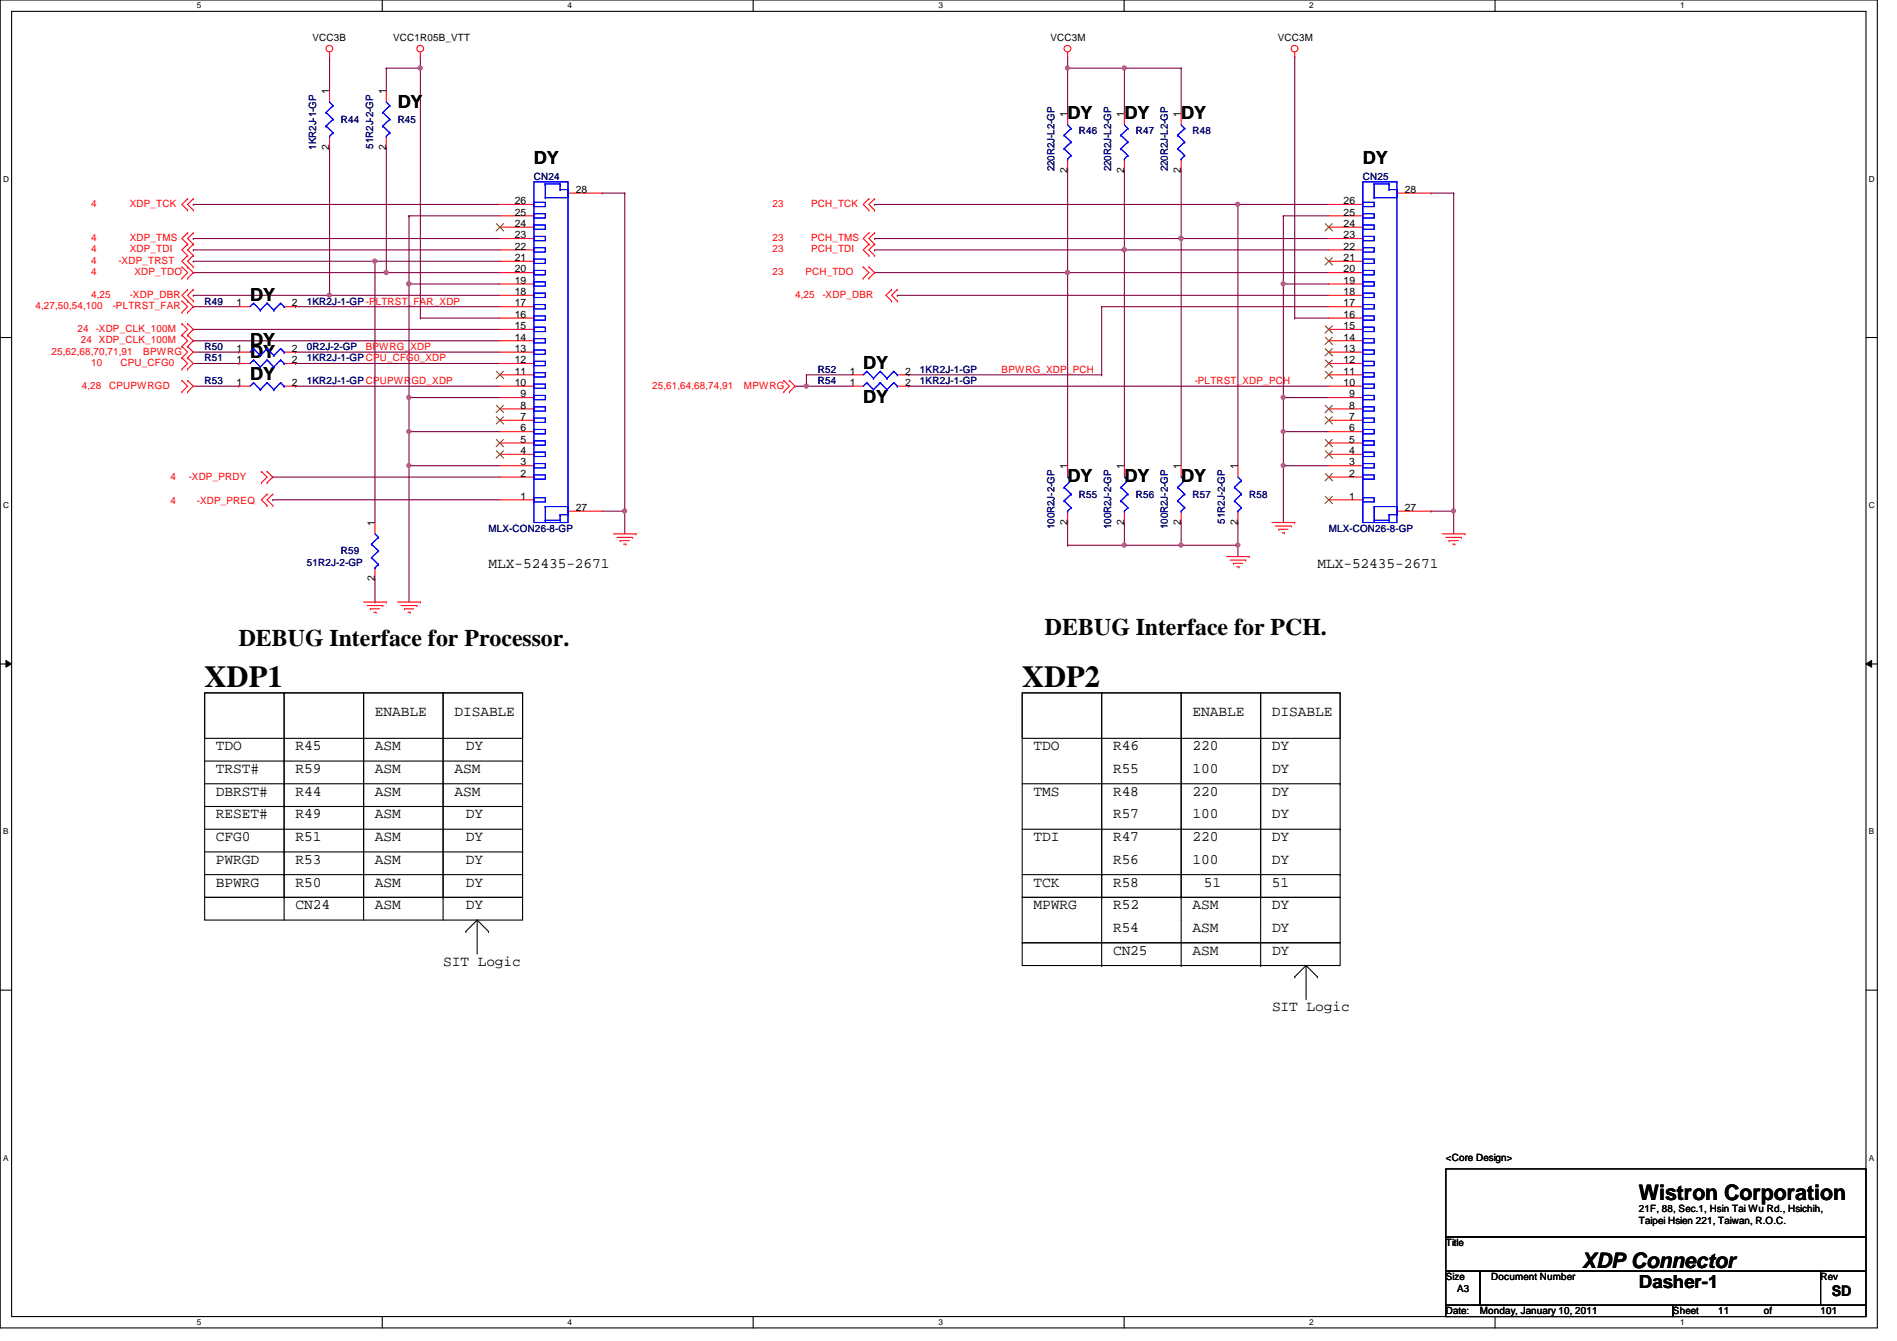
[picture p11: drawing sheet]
<svg xmlns="http://www.w3.org/2000/svg" width="297mm" height="210mm" viewBox="0 0 297 210" stroke-linecap="round" stroke-linejoin="round" font-family="sans-serif">
<path d="M0 0h294v207.9h-294zM1.8 1.8h290.4v204.3h-290.4z" fill="none" stroke="#000" stroke-width=".17"/>
<g fill="#fff">
<path d="M30.8 .2h.7v1.4h-.7z"/>
<path d="M30.8 206.2h.7v1.4h-.7z"/>
</g>
<path d="M59.9 0v1.8M59.9 206.1v1.8" fill="none" stroke="#000" stroke-width=".17"/>
<g fill="#fff">
<path d="M88.9 .2h.6v1.4h-.6z"/>
<path d="M88.9 206.2h.6v1.4h-.6z"/>
</g>
<path d="M117.9 0v1.8M117.9 206.1v1.8" fill="none" stroke="#000" stroke-width=".17"/>
<g fill="#fff">
<path d="M146.9 .2h.7v1.4h-.7z"/>
<path d="M146.9 206.2h.7v1.4h-.7z"/>
</g>
<path d="M176 0v1.8M176 206.1v1.8" fill="none" stroke="#000" stroke-width=".17"/>
<g fill="#fff">
<path d="M205 .2h.7v1.4h-.7z"/>
<path d="M205 206.2h.7v1.4h-.7z"/>
</g>
<path d="M234.1 0v1.8M234.1 206.1v1.8" fill="none" stroke="#000" stroke-width=".17"/>
<g fill="#fff">
<path d="M263.1 .2h.7v1.4h-.7z"/>
<path d="M263.1 206.2h.7v1.4h-.7z"/>
<path d="M.5 27.3h.9v1.4h-.9z"/>
<path d="M292.6 27.3h.9v1.4h-.9z"/>
<path d="M.5 78.4h.9v1.4h-.9z"/>
<path d="M292.6 78.4h.9v1.4h-.9z"/>
</g>
<path d="M0 52.8h1.8M292.2 52.8h1.8" fill="none" stroke="#000" stroke-width=".17"/>
<g fill="#fff">
<path d="M.5 129.5h.8v1.4h-.8z"/>
<path d="M292.6 129.5h.9v1.4h-.9z"/>
</g>
<path d="M0 103.9h1.8M292.2 103.9h1.8" fill="none" stroke="#000" stroke-width=".17"/>
<path d="M.9 103.4l.9 .5-.9 .5zM292.2 103.9l.9-.5v1z" fill="#000"/>
<path d="M.9 103.4l.9 .5-.9 .5zM292.2 103.9l.9-.5v1z" fill="none" stroke="#000" stroke-width=".16"/>
<g fill="#fff">
<path d="M.5 180.5h.8v1.4h-.8z"/>
<path d="M292.6 180.5h.9v1.4h-.9z"/>
</g>
<path d="M0 155h1.8M292.2 155h1.8" fill="none" stroke="#000" stroke-width=".17"/>
<path d="M64 33.8h.1M64 33.8v10.6M64 33.8h14.3M64 44.4h.1M64 44.4h14.3M42.7 78.2h.1M42.7 74.7h.1M42.7 78.2h35.6M42.7 74.7h35.6" fill="none" stroke="#800040" stroke-width=".17"/>
<circle cx="64" cy="44.4" r=".32" fill="#f0f"/>
<circle cx="64" cy="44.4" r=".32" fill="none" stroke="#f0f" stroke-width=".17"/>
<path d="M64 72.9h.1M64 72.9v21.3" fill="none" stroke="#800040" stroke-width=".17"/>
<circle cx="64" cy="72.9" r=".32" fill="#f0f"/>
<circle cx="64" cy="72.9" r=".32" fill="none" stroke="#f0f" stroke-width=".17"/>
<path d="M65.8 10.7h.1M65.8 10.7v39.1M30.3 51.6h.1M30.3 53.3h.1M30.3 51.6h48M30.3 53.3h48M65.8 49.8h12.5M65.8 49.8h.1M30.3 60.5h7.1M37.4 60.5h.1M46.3 60.5h.1M46.3 60.5h32" fill="none" stroke="#800040" stroke-width=".17"/>
<circle cx="65.8" cy="10.6" r=".32" fill="#f0f"/>
<circle cx="65.8" cy="10.6" r=".32" fill="none" stroke="#f0f" stroke-width=".17"/>
<path d="M30.3 48h.1M30.3 48h7.1M46.3 48h.1M46.3 48h32M51.6 46.2h.1M51.6 46.2h26.7" fill="none" stroke="#800040" stroke-width=".17"/>
<circle cx="51.6" cy="46.2" r=".32" fill="#f0f"/>
<circle cx="51.6" cy="46.2" r=".32" fill="none" stroke="#f0f" stroke-width=".17"/>
<path d="M51.6 8.9h.1M51.6 8.9v5.3M51.6 23.1h.1M51.6 23.1v23.1h-21.3M30.3 46.2h.1M60.5 42.7h.1M60.5 42.7h17.8" fill="none" stroke="#800040" stroke-width=".17"/>
<circle cx="60.5" cy="42.6" r=".32" fill="#f0f"/>
<circle cx="60.5" cy="42.6" r=".32" fill="none" stroke="#f0f" stroke-width=".17"/>
<path d="M60.5 10.7h.1M60.5 10.7v3.5M65.8 8.9h.1M65.8 8.9v1.8h-5.3M60.5 23.1h.1M60.5 23.1v19.6h-30.2M30.3 42.7h.1M30.3 40.9h.1M30.3 40.9h28.4M58.7 40.9h.1M58.7 40.9v40.9" fill="none" stroke="#800040" stroke-width=".17"/>
<circle cx="58.7" cy="40.9" r=".32" fill="#f0f"/>
<circle cx="58.7" cy="40.9" r=".32" fill="none" stroke="#f0f" stroke-width=".17"/>
<g fill="none" stroke="#800040" stroke-width=".17">
<path d="M30.3 39.1h.1M30.3 37.3h.1M30.3 32h.1M30.3 39.1h48M30.3 37.3h48M30.3 32h48M201 33.8h.1M201 33.8v10.6M201 33.8h7.1M58.7 40.9h.1M58.7 40.9h19.6M201 44.4h.1"/>
<path d="M201 44.4h7.1M201 72.9h.1M201 72.9v8.9M58.7 94.2h.1M58.7 90.7v3.5"/>
</g>
<circle cx="200.9" cy="72.9" r=".32" fill="#f0f"/>
<circle cx="200.9" cy="72.9" r=".32" fill="none" stroke="#f0f" stroke-width=".17"/>
<path d="M202.7 8.9h.1M202.7 8.9v40.9M185 37.3h.1M185 37.3h23.1M140.5 46.2h.1M140.5 46.2h67.6M202.7 49.8h.1M202.7 49.8h5.4M142.3 60.5h.1M142.3 60.5h65.8" fill="none" stroke="#800040" stroke-width=".17"/>
<circle cx="184.9" cy="37.3" r=".32" fill="#f0f"/>
<circle cx="184.9" cy="37.3" r=".32" fill="none" stroke="#f0f" stroke-width=".17"/>
<path d="M193.8 32h.1M193.8 32v40.9M193.8 32h14.3" fill="none" stroke="#800040" stroke-width=".17"/>
<circle cx="193.8" cy="32" r=".32" fill="#f0f"/>
<circle cx="193.8" cy="32" r=".32" fill="none" stroke="#f0f" stroke-width=".17"/>
<path d="M136.9 32h.1M136.9 32h56.9M185 81.8h.1M185 81.8v3.5M193.8 85.3h.1M193.8 85.3v1.8" fill="none" stroke="#800040" stroke-width=".17"/>
<circle cx="184.9" cy="85.3" r=".32" fill="#f0f"/>
<circle cx="184.9" cy="85.3" r=".32" fill="none" stroke="#f0f" stroke-width=".17"/>
<path d="M193.8 81.8h.1M193.8 81.8v3.5" fill="none" stroke="#800040" stroke-width=".17"/>
<circle cx="193.8" cy="85.3" r=".32" fill="#f0f"/>
<circle cx="193.8" cy="85.3" r=".32" fill="none" stroke="#f0f" stroke-width=".17"/>
<path d="M176.1 81.8h.1M176.1 81.8v3.5" fill="none" stroke="#800040" stroke-width=".17"/>
<circle cx="176" cy="85.3" r=".32" fill="#f0f"/>
<circle cx="176" cy="85.3" r=".32" fill="none" stroke="#f0f" stroke-width=".17"/>
<path d="M176.1 39.1h.1M176.1 39.1h32M167.2 85.3h17.8M167.2 81.8h.1M167.2 85.3h.1M167.2 81.8v3.5M176.1 85.3h.1" fill="none" stroke="#800040" stroke-width=".17"/>
<circle cx="176" cy="39.1" r=".32" fill="#f0f"/>
<circle cx="176" cy="39.1" r=".32" fill="none" stroke="#f0f" stroke-width=".17"/>
<path d="M167.2 42.7h.1M167.2 42.7h40.9" fill="none" stroke="#800040" stroke-width=".17"/>
<circle cx="167.1" cy="42.6" r=".32" fill="#f0f"/>
<circle cx="167.1" cy="42.6" r=".32" fill="none" stroke="#f0f" stroke-width=".17"/>
<path d="M167.2 42.7h.1M167.2 42.7v30.2" fill="none" stroke="#800040" stroke-width=".17"/>
<circle cx="167.1" cy="42.6" r=".32" fill="#f0f"/>
<circle cx="167.1" cy="42.6" r=".32" fill="none" stroke="#f0f" stroke-width=".17"/>
<path d="M185 37.3h.1M185 37.3v35.6" fill="none" stroke="#800040" stroke-width=".17"/>
<circle cx="184.9" cy="37.3" r=".32" fill="#f0f"/>
<circle cx="184.9" cy="37.3" r=".32" fill="none" stroke="#f0f" stroke-width=".17"/>
<path d="M167.2 10.7h8.9M167.2 10.7h.1M167.2 10.7v7.1M185 26.7h.1M185 26.7v10.6" fill="none" stroke="#800040" stroke-width=".17"/>
<circle cx="176" cy="10.6" r=".32" fill="#f0f"/>
<circle cx="176" cy="10.6" r=".32" fill="none" stroke="#f0f" stroke-width=".17"/>
<circle cx="167.1" cy="10.6" r=".32" fill="#f0f"/>
<circle cx="167.1" cy="10.6" r=".32" fill="none" stroke="#f0f" stroke-width=".17"/>
<path d="M167.2 8.9h.1M167.2 8.9v1.8M176.1 10.7h.1M176.1 10.7v7.1M176.1 10.7h8.9M185 10.7h.1M185 10.7v7.1M167.2 26.7h.1M167.2 26.7v16M176.1 26.7h.1M176.1 39.1h.1M176.1 26.7v46.2" fill="none" stroke="#800040" stroke-width=".17"/>
<circle cx="176" cy="39.1" r=".32" fill="#f0f"/>
<circle cx="176" cy="39.1" r=".32" fill="none" stroke="#f0f" stroke-width=".17"/>
<path d="M94.3 30.2h.1M94.3 30.2h3.5M136.9 39.1h.1M136.9 37.3h.1M136.9 39.1h39.2M136.9 37.3h48.1M126.3 60.5h.1M126.3 60.5h7.1M185 85.3h.1M185 85.3h8.8" fill="none" stroke="#800040" stroke-width=".17"/>
<circle cx="126.3" cy="60.4" r=".32" fill="#f0f"/>
<circle cx="126.3" cy="60.4" r=".32" fill="none" stroke="#f0f" stroke-width=".17"/>
<path d="M136.9 42.7h.1M136.9 42.7h30.3M97.8 80h.1M97.8 80v3.6" fill="none" stroke="#800040" stroke-width=".17"/>
<circle cx="97.8" cy="80" r=".32" fill="#f0f"/>
<circle cx="97.8" cy="80" r=".32" fill="none" stroke="#f0f" stroke-width=".17"/>
<path d="M97.8 30.2h.1M97.8 30.2v49.8M64 72.9h.1M64 67.6h.1M64 67.6v5.3M64 72.9h14.3M94.3 80h3.5M97.8 80h.1" fill="none" stroke="#800040" stroke-width=".17"/>
<circle cx="64" cy="67.5" r=".32" fill="#f0f"/>
<circle cx="64" cy="67.5" r=".32" fill="none" stroke="#f0f" stroke-width=".17"/>
<path d="M64 67.6h.1M64 62.2h.1M64 62.2v5.4M64 67.6h14.3" fill="none" stroke="#800040" stroke-width=".17"/>
<circle cx="64" cy="62.2" r=".32" fill="#f0f"/>
<circle cx="64" cy="62.2" r=".32" fill="none" stroke="#f0f" stroke-width=".17"/>
<path d="M64 44.4h.1M64 44.4v17.8M64 62.2h.1M64 62.2h14.3" fill="none" stroke="#800040" stroke-width=".17"/>
<circle cx="64" cy="44.4" r=".32" fill="#f0f"/>
<circle cx="64" cy="44.4" r=".32" fill="none" stroke="#f0f" stroke-width=".17"/>
<g fill="none" stroke="#800040" stroke-width=".17">
<path d="M224.1 30.2h3.5M224.1 30.2h.1M227.6 30.2h.1M227.6 30.2v53.4M30.3 55.1h7.1M30.3 56.9h7.1M37.4 55.1h.1M37.4 56.9h.1M46.3 55.1h.1M46.3 56.9h.1M46.3 55.1h32M46.3 56.9h32"/>
<path d="M224.1 80h3.5M224.1 80h.1M227.6 80h.1"/>
</g>
<circle cx="227.6" cy="80" r=".32" fill="#f0f"/>
<circle cx="227.6" cy="80" r=".32" fill="none" stroke="#f0f" stroke-width=".17"/>
<path d="M201 44.4h.1M201 44.4v17.8M201 62.2h.1M201 62.2h7.1" fill="none" stroke="#800040" stroke-width=".17"/>
<circle cx="200.9" cy="44.4" r=".32" fill="#f0f"/>
<circle cx="200.9" cy="44.4" r=".32" fill="none" stroke="#f0f" stroke-width=".17"/>
<path d="M201 67.6h.1M201 72.9h.1M201 67.6v5.3M201 67.6h7.1M201 72.9h7.1" fill="none" stroke="#800040" stroke-width=".17"/>
<circle cx="200.9" cy="67.5" r=".32" fill="#f0f"/>
<circle cx="200.9" cy="67.5" r=".32" fill="none" stroke="#f0f" stroke-width=".17"/>
<path d="M126.3 58.7h.1M126.3 58.7v1.8h-1.8M126.3 58.7h7.1M124.5 60.5h.1M201 62.2h.1M201 62.2v5.4" fill="none" stroke="#800040" stroke-width=".17"/>
<circle cx="200.9" cy="62.2" r=".32" fill="#f0f"/>
<circle cx="200.9" cy="62.2" r=".32" fill="none" stroke="#f0f" stroke-width=".17"/>
<path d="M142.3 58.7h30.2M142.3 58.7h.1M172.5 48h.1M172.5 58.7h.1M172.5 48v10.7M172.5 48h35.6" fill="none" stroke="#800040" stroke-width=".17"/>
<g fill="none" stroke="#f00" stroke-width=".17">
<path d="M51.6 8.9h.1M51.6 8.2v.7M51.6 14.2v1.8M60.5 14.2v1.8M65.8 8.9h.1M65.8 8.2v.7M167.2 8.9h.1M167.2 8.2v.7M167.2 17.8v1.8M176.1 17.8v1.8M185 17.8v1.8M202.7 8.9h.1"/>
<path d="M202.7 8.2v.7M29.4 36.4h.1M29.4 38.2h.1M29.4 31.1h.1M29.4 32.9h.1M29.4 36.4l-.9 .9 .9 .9M29.4 38.2l-.9 .9 .9 .9M29.4 31.1l-.9 .9 .9 .9M30.3 36.4h.1M30.3 38.2h.1M30.3 31.1h.1M30.3 32.9h.1"/>
<path d="M30.3 36.4l-.9 .9 .9 .9M30.3 38.2l-.9 .9 .9 .9M30.3 31.1l-.9 .9 .9 .9M51.6 21.3v1.8M60.5 21.3v1.8M78.3 39.1h5.3M78.3 37.3h5.3M78.3 35.6h5.3M78.3 33.8h5.3M78.3 32h5.3M88.9 30.2h5.4M136.1 36.4h.1"/>
<path d="M136.1 38.2h.1M136.1 31.1h.1M136.1 32.9h.1M136.1 36.4l-.9 .9 .9 .9M136.1 31.1l-.9 .9 .9 .9M136.1 38.2l-.9 .9 .9 .9M136.9 36.4h.1M136.9 38.2h.1M136.9 31.1h.1M136.9 32.9h.1M136.9 36.4l-.8 .9 .8 .9M136.9 31.1l-.8 .9 .8 .9"/>
<path d="M136.9 38.2l-.8 .9 .8 .9M167.2 24.9v1.8M176.1 24.9v1.8M185 24.9v1.8M208.1 39.1h5.3M208.1 37.3h5.3M208.1 35.6h5.3M208.1 33.8h5.3M208.1 32h5.3M218.7 30.2h5.4M28.5 41.8l.9 .9-.9 .9M28.5 50.7l.9 .9-.9 .9"/>
<path d="M28.5 56l.9 .9-.9 .9M28.5 59.6l.9 .9-.9 .8M28.5 52.5l.9 .8-.9 .9M28.5 47.1l.9 .9-.9 .9M28.5 54.2l.9 .9-.9 .9M28.5 41.8h.1M28.5 43.6h.1M28.5 50.7h.1M28.5 52.5h.1M28.5 56h.1M28.5 57.8h.1M28.5 59.6h.1"/>
<path d="M28.5 54.2h.1M28.5 47.1h.1M28.5 48.9h.1M29.4 50.7l.9 .9-.9 .9M29.4 56l.9 .9-.9 .9M29.4 59.6l.9 .9-.9 .8M29.4 52.5l.9 .8-.9 .9M29.4 54.2l.9 .9-.9 .9M29.4 43.6h.1M29.4 41.8h.1M29.4 52.5h.1M29.4 50.7h.1"/>
<path d="M29.4 57.8h.1M29.4 56h.1M29.4 59.6h.1M29.4 54.2h.1M29.4 48.9h.1M29.4 47.1h.1M29.4 45.3h.1M29.4 40h.1M29.4 40l-.9 .9 1.8 1.8-.9 .9M29.4 45.3l-.9 .9 1.8 1.8-.9 .9M30.3 45.3h.1M30.3 47.1h.1"/>
<path d="M30.3 40h.1M30.3 41.8h.1M30.3 45.3l-.9 .9 .9 .9M30.3 40l-.9 .9 .9 .9M37.4 56.9h1.8M37.4 55.1h1.8M37.4 48h1.8M44.5 56.9h1.8M44.5 55.1h1.8M44.5 48h1.8M78.3 56.9h5.3M78.3 58.7h5.3"/>
<path d="M78.3 55.1h5.3M78.3 53.3h5.3M78.3 51.6h5.3M78.3 49.8h5.3M78.3 48h5.3M78.3 46.2h5.3M78.3 44.4h5.3M78.3 42.7h5.3M78.3 40.9h5.3M122.7 59.6l.9 .9-.9 .8M122.7 59.6h.1M123.6 59.6l.9 .9-.9 .8"/>
<path d="M123.6 59.6h.1M133.4 58.7h1.8M135.2 41.8l.9 .9-.9 .9M135.2 41.8h.1M135.2 43.6h.1M136.1 41.8l.8 .9-.8 .9M136.1 40h.1M136.1 43.6h.1M136.1 41.8h.1M136.9 40h.1M139.6 45.3l-.9 .9 .9 .9M139.6 45.3h.1"/>
<path d="M139.6 47.1h.1M140.5 45.3h.1M140.5 47.1h.1M140.5 58.7h1.8M140.5 45.3l-.9 .9 .9 .9M208.1 56.9h5.3M208.1 58.7h5.3M208.1 55.1h5.3M208.1 53.3h5.3M208.1 51.6h5.3M208.1 49.8h5.3M208.1 48h5.3"/>
<path d="M208.1 46.2h5.3M208.1 44.4h5.3M208.1 42.7h5.3M208.1 40.9h5.3M28.5 61.3h.1M29.4 61.3h.1M37.4 60.5h1.8M40.9 73.8l.9 .9-.9 .9M40.9 73.8h.1M40.9 75.6h.1M41.8 75.6h.1M41.8 73.8h.1"/>
<path d="M41.8 77.3h.1M41.8 79.1h.1M41.8 73.8l.9 .9-.9 .9M41.8 77.3l-.9 .9 .9 .9M42.7 77.3l-.9 .9 .9 .9M42.7 77.3h.1M42.7 79.1h.1M44.5 60.5h1.8M78.3 60.5h5.3M78.3 78.2h5.3M78.3 74.7h5.3M78.3 72.9h5.3"/>
<path d="M78.3 71.1h5.3M78.3 69.3h5.3M78.3 67.6h5.3M78.3 65.8h5.3M78.3 64h5.3M78.3 62.2h5.3M122.7 61.3h.1M123.6 61.3h.1M133.4 60.5h1.8M140.5 60.5h1.8M167.2 72.9v1.8M176.1 72.9v1.8"/>
<path d="M185 72.9v1.8M193.8 72.9v1.8M208.1 60.5h5.3M208.1 78.2h5.3M208.1 74.7h5.3M208.1 72.9h5.3M208.1 71.1h5.3M208.1 69.3h5.3M208.1 67.6h5.3M208.1 65.8h5.3M208.1 64h5.3M208.1 62.2h5.3"/>
<path d="M56.9 94.2h3.6M57.5 94.8h2.4M58 95.3h.1M58 95.3h1.4M58.5 95.8h.4M58.7 81.8v1.8M58.7 88.9v1.8M58.9 95.8h.1M59.9 94.8h.1M60.5 94.2h.1M62.3 94.2h3.5M62.8 94.8h2.5"/>
<path d="M63.3 95.3h.1M63.3 95.3h1.5M63.9 95.8h.3M64.2 95.8h.1M65.3 94.8h.1M65.8 94.2h.1M88.9 80h5.4M96.1 83.6h3.5M96.6 84.1h2.5M97.1 84.6h1.4M97.1 84.6h.1M97.7 85.2h.3"/>
<path d="M98 85.2h.1M99.1 84.1h.1M99.6 83.6h.1M167.2 80v1.8M176.1 80v1.8M185 80v1.8M192.1 87.1h3.5M192.6 87.7h2.5M193.1 88.2h.1M193.1 88.2h1.5M193.7 88.7h.3M193.8 80v1.8"/>
<path d="M194 88.7h.1M195.1 87.7h.1M195.6 87.1h.1M199.2 81.8h3.5M199.7 82.3h2.5M200.2 82.8h1.5M200.2 82.8h.1M200.8 83.4h.3M201.1 83.4h.1M202.2 82.3h.1M202.7 81.8h.1M218.7 80h5.4"/>
<path d="M225.8 83.6h3.6M226.4 84.1h2.5M226.9 84.6h.1M226.9 84.6h1.4M227.5 85.2h.3M227.8 85.2h.1M228.9 84.1h.1M229.4 83.6h.1"/>
<circle cx="51.6" cy="7.6" r=".52"/>
<circle cx="65.8" cy="7.6" r=".52"/>
<circle cx="167.2" cy="7.6" r=".52"/>
<circle cx="202.7" cy="7.6" r=".52"/>
</g>
<g fill="none" stroke="#000" stroke-width=".17">
<path d="M32 119.1h49.8M32 108.5h49.8v7.1h-49.8zM32 108.5h12.5v32h-12.5zM44.5 108.5h12.4v32h-12.4zM44.5 119.1h.1M56.9 108.5h12.5v32h-12.5zM69.4 108.5h12.4v32h-12.4zM81.8 119.1h.1M160.1 108.5h49.7v7.1h-49.7zM160.1 108.5h12.4v32h-12.4zM172.5 108.5h12.5v32h-12.5zM185 108.5h12.4v32h-12.4z"/>
<path d="M197.4 108.5h12.4v32h-12.4zM32 122.7h49.8M32 126.2h49.8M32 129.8h49.8M32 133.3h49.8M32 136.9h49.8M44.5 122.7h.1M44.5 126.2h.1M44.5 129.8h.1M44.5 133.3h.1M44.5 136.9h.1M81.8 122.7h.1"/>
<path d="M81.8 126.2h.1M81.8 129.8h.1M81.8 133.3h.1M81.8 136.9h.1M160.1 122.7h49.7M160.1 129.8h49.7M160.1 136.9h49.7M172.5 122.7h.1M172.5 129.8h.1M172.5 136.9h.1M209.8 122.7h.1M209.8 129.8h.1"/>
<path d="M209.8 136.9h.1M32 140.5h49.8v3.5h-49.8zM44.5 140.5h.1M44.5 140.5v3.5M56.9 140.5h.1M56.9 140.5v3.5M69.4 140.5h.1M69.4 140.5v3.5M72.9 145.8h.1M74.7 144h.1M74.7 144v5.4M74.7 144l-1.8 1.8"/>
<path d="M74.7 144l1.8 1.8M76.5 145.8h.1M160.1 140.5h49.7v7.1h-49.7zM160.1 147.6h49.7v3.5h-49.7zM172.5 140.5h.1M172.5 151.1h.1M172.5 140.5v10.6M185 140.5h.1M185 151.1h.1M185 140.5v10.6M197.4 140.5h.1M197.4 151.1h.1"/>
<path d="M197.4 140.5v10.6M202.7 152.9h.1M204.5 151.1h.1M204.5 151.1v5.4M204.5 151.1l-1.8 1.8M204.5 151.1l1.8 1.8M206.3 152.9h.1M226.4 183h65.8v10.6h-65.8zM226.4 193.6h65.8v5.4h-65.8zM226.4 199h5.3v5.3h-5.3zM231.7 199h53.4v5.3h-53.4zM285.1 199h7.1v5.3h-7.1z"/>
<path d="M226.4 204.3h35.6v1.8h-35.6zM262 204.3h30.2v1.8h-30.2z"/>
</g>
<g fill="none" stroke="#00f" stroke-width=".17">
<path d="M51.1 17.6h.1M51.1 19.7h.1M51.1 17.6l1.1 1.1M51.1 19.7l1.1 1.1M51.6 16l.6 .6M52.2 16.6h.1M52.2 18.7h.1M52.2 16.6l-1.1 1M52.2 18.7l-1.1 1M59.9 17.6h.1M59.9 19.7h.1M59.9 17.6l1.1 1.1"/>
<path d="M59.9 19.7l1.1 1.1M60.5 16l.5 .6M61 16.6h.1M61 18.7h.1M61 16.6l-1.1 1M61 18.7l-1.1 1M167.2 19.6l.5 .5M176.1 19.6l.5 .5M185 19.6l.5 .5M51.6 21.3h.1M52.2 20.8h.1M52.2 20.8l-.6 .5"/>
<path d="M60.5 21.3h.1M61 20.8h.1M61 20.8l-.5 .5M83.6 38.8h1.8v.7h-1.8zM83.6 37h1.8v.7h-1.8zM83.6 35.2h1.8v.7h-1.8zM83.6 33.4h1.8v.7h-1.8zM83.6 31.7h1.8v.6h-1.8zM83.6 28.4h5.3v53.4h-5.3zM85.4 28.8h2.3M85.4 28.8h.1M85.4 30.9h.1"/>
<path d="M85.4 28.8v2.1M87.7 29.7h1.2M87.7 29.7h.1M87.7 28.8h.1M87.7 28.8v.9M88.9 29.7h.1M88.9 29.7v1.2h-3.5M166.6 21.2h.1M166.6 23.3h.1M166.6 21.2l1.1 1M166.6 23.3l1.1 1M167.2 24.9h.1"/>
<path d="M167.7 20.1h.1M167.7 22.2h.1M167.7 24.3h.1M167.7 20.1l-1.1 1.1M167.7 22.2l-1.1 1.1M167.7 24.3l-.5 .6M175.5 21.2h.1M175.5 23.3h.1M175.5 21.2l1.1 1M175.5 23.3l1.1 1M176.1 24.9h.1M176.6 20.1h.1"/>
<path d="M176.6 22.2h.1M176.6 24.3h.1M176.6 20.1l-1.1 1.1M176.6 22.2l-1.1 1.1M176.6 24.3l-.5 .6M184.4 21.2h.1M184.4 23.3h.1M184.4 21.2l1.1 1M184.4 23.3l1.1 1M185 24.9h.1M185.5 20.1h.1M185.5 22.2h.1"/>
<path d="M185.5 24.3h.1M185.5 20.1l-1.1 1.1M185.5 22.2l-1.1 1.1M185.5 24.3l-.5 .6M213.4 38.8h1.8v.7h-1.8zM213.4 37h1.8v.7h-1.8zM213.4 35.2h1.8v.7h-1.8zM213.4 33.4h1.8v.7h-1.8zM213.4 31.7h1.8v.6h-1.8zM213.4 28.4h5.3v53.4h-5.3zM215.2 28.8h2.3M215.2 28.8h.1"/>
<path d="M215.2 30.9h.1M215.2 28.8v2.1M217.5 29.7h.1M217.5 28.8h.1M217.5 28.8v.9M217.5 29.7h1.2M218.7 29.7h.1M218.7 29.7v1.2h-3.5M39.7 59.9h.1M39.7 56.3h.1M39.7 47.5h.1M39.7 54.6h.1"/>
<path d="M39.7 59.9l1.1 1.1M39.7 56.3l1.1 1.1M39.7 47.5l1.1 1.1M39.7 54.6l1.1 1.1M39.7 59.9l-.5 .6M39.7 56.3l-.5 .6M39.7 47.5l-.5 .5M39.7 54.6l-.5 .5M40.8 57.4h.1M40.8 48.6h.1M40.8 55.7h.1M41.8 59.9l-1 1.1"/>
<path d="M41.8 56.3l-1 1.1M41.8 47.5l-1 1.1M41.8 54.6l-1 1.1M41.8 59.9h.1M41.8 56.3h.1M41.8 47.5h.1M41.8 54.6h.1M41.8 59.9l1.1 1.1M41.8 56.3l1.1 1.1M41.8 47.5l1.1 1.1M41.8 54.6l1.1 1.1M42.9 57.4h.1"/>
<path d="M42.9 48.6h.1M42.9 55.7h.1M43.9 59.9l-1 1.1M43.9 56.3l-1 1.1M43.9 47.5l-1 1.1M43.9 54.6l-1 1.1M43.9 59.9h.1M43.9 56.3h.1M43.9 47.5h.1M43.9 54.6h.1M43.9 59.9l.6 .6M43.9 56.3l.6 .6"/>
<path d="M43.9 47.5l.6 .5M43.9 54.6l.6 .5M44.5 56.9h.1M44.5 48h.1M44.5 55.1h.1M83.6 58.3h1.8v.7h-1.8zM83.6 56.6h1.8v.6h-1.8zM83.6 42.3h1.8v.7h-1.8zM83.6 45.9h1.8v.7h-1.8zM83.6 40.6h1.8v.6h-1.8zM83.6 54.8h1.8v.7h-1.8zM83.6 44.1h1.8v.7h-1.8z"/>
<path d="M83.6 53h1.8v.7h-1.8zM83.6 51.2h1.8v.7h-1.8zM83.6 49.4h1.8v.7h-1.8zM83.6 47.7h1.8v.6h-1.8zM135.7 59.9h.1M135.7 58.1h.1M135.7 59.9l1.1 1.1M135.7 58.1l1.1 1.1M135.7 59.9l-.5 .6M135.7 58.1l-.5 .6M136.8 59.2h.1M137.8 59.9l-1 1.1"/>
<path d="M137.8 58.1l-1 1.1M137.8 59.9h.1M137.8 58.1h.1M137.8 59.9l1.1 1.1M137.8 58.1l1.1 1.1M138.9 59.2h.1M140 59.9l-1.1 1.1M140 58.1l-1.1 1.1M140 59.9h.1M140 58.1h.1M140 59.9l.5 .6M140 58.1l.5 .6"/>
<path d="M140.5 58.7h.1M213.4 58.3h1.8v.7h-1.8zM213.4 56.6h1.8v.6h-1.8zM213.4 42.3h1.8v.7h-1.8zM213.4 45.9h1.8v.7h-1.8zM213.4 40.6h1.8v.6h-1.8zM213.4 54.8h1.8v.7h-1.8zM213.4 44.1h1.8v.7h-1.8zM213.4 53h1.8v.7h-1.8zM213.4 51.2h1.8v.7h-1.8zM213.4 49.4h1.8v.7h-1.8zM213.4 47.7h1.8v.6h-1.8z"/>
<path d="M40.8 61h.1M42.9 61h.1M44.5 60.5h.1M83.6 77.9h1.8v.7h-1.8zM83.6 60.1h1.8v.7h-1.8zM83.6 74.3h1.8v.7h-1.8zM83.6 72.6h1.8v.6h-1.8zM83.6 70.8h1.8v.7h-1.8zM83.6 69h1.8v.7h-1.8zM83.6 67.2h1.8v.7h-1.8zM83.6 65.4h1.8v.7h-1.8zM83.6 63.7h1.8v.6h-1.8z"/>
<path d="M83.6 61.9h1.8v.7h-1.8zM85.4 79.3h3.5v1.3M85.4 79.3h.1M85.4 79.3v2.1M136.8 61h.1M138.9 61h.1M140.5 60.5h.1M166.6 76.3h.1M166.6 78.4h.1M166.6 76.3l1.1 1M166.6 78.4l1.1 1.1M167.2 74.7l.5 .5"/>
<path d="M167.7 75.2h.1M167.7 77.3h.1M167.7 79.5h.1M167.7 75.2l-1.1 1.1M167.7 77.3l-1.1 1.1M167.7 79.5l-.5 .5M175.5 76.3h.1M175.5 78.4h.1M175.5 76.3l1.1 1M175.5 78.4l1.1 1.1M176.1 74.7l.5 .5M176.6 75.2h.1"/>
<path d="M176.6 77.3h.1M176.6 79.5h.1M176.6 75.2l-1.1 1.1M176.6 77.3l-1.1 1.1M176.6 79.5l-.5 .5M184.4 76.3h.1M184.4 78.4h.1M184.4 76.3l1.1 1M184.4 78.4l1.1 1.1M185 74.7l.5 .5M185.5 75.2h.1M185.5 77.3h.1"/>
<path d="M185.5 79.5h.1M185.5 75.2l-1.1 1.1M185.5 77.3l-1.1 1.1M185.5 79.5l-.5 .5M193.3 76.3h.1M193.3 78.4h.1M193.3 76.3l1.1 1M193.3 78.4l1.1 1.1M193.8 74.7l.6 .5M194.4 75.2h.1M194.4 77.3h.1M194.4 79.5h.1"/>
<path d="M194.4 75.2l-1.1 1.1M194.4 77.3l-1.1 1.1M194.4 79.5l-.6 .5M213.4 77.9h1.8v.7h-1.8zM213.4 60.1h1.8v.7h-1.8zM213.4 74.3h1.8v.7h-1.8zM213.4 72.6h1.8v.6h-1.8zM213.4 70.8h1.8v.7h-1.8zM213.4 69h1.8v.7h-1.8zM213.4 67.2h1.8v.7h-1.8zM213.4 65.4h1.8v.7h-1.8zM213.4 63.7h1.8v.6h-1.8z"/>
<path d="M213.4 61.9h1.8v.7h-1.8zM215.2 79.3h.1M215.2 79.3v2.1M215.2 79.3h3.5v1.3M58.2 85.2h.1M58.2 87.3h.1M58.2 85.2l1.1 1M58.2 87.3l1.1 1M58.7 88.9h.1M58.7 83.6l.6 .5M59.3 84.1h.1M59.3 86.2h.1"/>
<path d="M59.3 88.3h.1M59.3 84.1l-1.1 1.1M59.3 86.2l-1.1 1.1M59.3 88.3l-.6 .6M85.4 81.4h2.3M85.4 81.4h.1M87.7 80.6h1.2M87.7 80.6h.1M87.7 81.4h.1M87.7 80.6v.8M88.9 80.6h.1M167.2 80h.1"/>
<path d="M176.1 80h.1M185 80h.1M193.8 80h.1M215.2 81.4h2.3M215.2 81.4h.1M217.5 80.6h.1M217.5 81.4h.1M217.5 80.6v.8M217.5 80.6h1.2M218.7 80.6h.1"/>
</g>
<g fill="none" stroke="#804000" stroke-width=".16">
<path d="M77.7 35l1.2 1.2M78.8 35l-1.1 1.2M207.5 35l1.2 1.2M208.6 35l-1.1 1.2M77.7 58.1l1.2 1.2M78.8 58.1l-1.1 1.2M207.5 58.1l1.2 1.2M207.5 56.3l1.2 1.2M207.5 54.6l1.2 1.1M207.5 52.8l1.2 1.1M207.5 51l1.2 1.2M207.5 40.3l1.2 1.2"/>
<path d="M208.6 58.1l-1.1 1.2M208.6 56.3l-1.1 1.2M208.6 54.6l-1.1 1.1M208.6 52.8l-1.1 1.1M208.6 51l-1.1 1.2M208.6 40.3l-1.1 1.2M77.7 70.6l1.2 1.1M77.7 68.8l1.2 1.1M77.7 65.2l1.2 1.2M77.7 63.5l1.2 1.1M78.8 70.6l-1.1 1.1M78.8 68.8l-1.1 1.1"/>
<path d="M78.8 65.2l-1.1 1.2M78.8 63.5l-1.1 1.1M207.5 77.7l1.2 1.1M207.5 74.1l1.2 1.2M207.5 70.6l1.2 1.1M207.5 68.8l1.2 1.1M207.5 65.2l1.2 1.2M207.5 63.5l1.2 1.1M208.6 77.7l-1.1 1.1M208.6 74.1l-1.1 1.2M208.6 70.6l-1.1 1.1M208.6 68.8l-1.1 1.1"/>
<path d="M208.6 65.2l-1.1 1.2M208.6 63.5l-1.1 1.1"/>
</g>
<circle cx="64" cy="44.4" r=".32" fill="#f0f"/>
<circle cx="64" cy="44.4" r=".32" fill="none" stroke="#f0f" stroke-width=".17"/>
<circle cx="64" cy="72.9" r=".32" fill="#f0f"/>
<circle cx="64" cy="72.9" r=".32" fill="none" stroke="#f0f" stroke-width=".17"/>
<circle cx="65.8" cy="10.6" r=".32" fill="#f0f"/>
<circle cx="65.8" cy="10.6" r=".32" fill="none" stroke="#f0f" stroke-width=".17"/>
<circle cx="51.6" cy="46.2" r=".32" fill="#f0f"/>
<circle cx="51.6" cy="46.2" r=".32" fill="none" stroke="#f0f" stroke-width=".17"/>
<circle cx="60.5" cy="42.6" r=".32" fill="#f0f"/>
<circle cx="60.5" cy="42.6" r=".32" fill="none" stroke="#f0f" stroke-width=".17"/>
<circle cx="58.7" cy="40.9" r=".32" fill="#f0f"/>
<circle cx="58.7" cy="40.9" r=".32" fill="none" stroke="#f0f" stroke-width=".17"/>
<circle cx="200.9" cy="72.9" r=".32" fill="#f0f"/>
<circle cx="200.9" cy="72.9" r=".32" fill="none" stroke="#f0f" stroke-width=".17"/>
<circle cx="184.9" cy="37.3" r=".32" fill="#f0f"/>
<circle cx="184.9" cy="37.3" r=".32" fill="none" stroke="#f0f" stroke-width=".17"/>
<circle cx="193.8" cy="32" r=".32" fill="#f0f"/>
<circle cx="193.8" cy="32" r=".32" fill="none" stroke="#f0f" stroke-width=".17"/>
<circle cx="184.9" cy="85.3" r=".32" fill="#f0f"/>
<circle cx="184.9" cy="85.3" r=".32" fill="none" stroke="#f0f" stroke-width=".17"/>
<circle cx="193.8" cy="85.3" r=".32" fill="#f0f"/>
<circle cx="193.8" cy="85.3" r=".32" fill="none" stroke="#f0f" stroke-width=".17"/>
<circle cx="176" cy="85.3" r=".32" fill="#f0f"/>
<circle cx="176" cy="85.3" r=".32" fill="none" stroke="#f0f" stroke-width=".17"/>
<circle cx="176" cy="39.1" r=".32" fill="#f0f"/>
<circle cx="176" cy="39.1" r=".32" fill="none" stroke="#f0f" stroke-width=".17"/>
<circle cx="167.1" cy="42.6" r=".32" fill="#f0f"/>
<circle cx="167.1" cy="42.6" r=".32" fill="none" stroke="#f0f" stroke-width=".17"/>
<circle cx="167.1" cy="42.6" r=".32" fill="#f0f"/>
<circle cx="167.1" cy="42.6" r=".32" fill="none" stroke="#f0f" stroke-width=".17"/>
<circle cx="184.9" cy="37.3" r=".32" fill="#f0f"/>
<circle cx="184.9" cy="37.3" r=".32" fill="none" stroke="#f0f" stroke-width=".17"/>
<circle cx="176" cy="10.6" r=".32" fill="#f0f"/>
<circle cx="176" cy="10.6" r=".32" fill="none" stroke="#f0f" stroke-width=".17"/>
<circle cx="167.1" cy="10.6" r=".32" fill="#f0f"/>
<circle cx="167.1" cy="10.6" r=".32" fill="none" stroke="#f0f" stroke-width=".17"/>
<circle cx="176" cy="39.1" r=".32" fill="#f0f"/>
<circle cx="176" cy="39.1" r=".32" fill="none" stroke="#f0f" stroke-width=".17"/>
<circle cx="126.3" cy="60.4" r=".32" fill="#f0f"/>
<circle cx="126.3" cy="60.4" r=".32" fill="none" stroke="#f0f" stroke-width=".17"/>
<circle cx="97.8" cy="80" r=".32" fill="#f0f"/>
<circle cx="97.8" cy="80" r=".32" fill="none" stroke="#f0f" stroke-width=".17"/>
<circle cx="64" cy="67.5" r=".32" fill="#f0f"/>
<circle cx="64" cy="67.5" r=".32" fill="none" stroke="#f0f" stroke-width=".17"/>
<circle cx="64" cy="62.2" r=".32" fill="#f0f"/>
<circle cx="64" cy="62.2" r=".32" fill="none" stroke="#f0f" stroke-width=".17"/>
<circle cx="64" cy="44.4" r=".32" fill="#f0f"/>
<circle cx="64" cy="44.4" r=".32" fill="none" stroke="#f0f" stroke-width=".17"/>
<circle cx="227.6" cy="80" r=".32" fill="#f0f"/>
<circle cx="227.6" cy="80" r=".32" fill="none" stroke="#f0f" stroke-width=".17"/>
<circle cx="200.9" cy="44.4" r=".32" fill="#f0f"/>
<circle cx="200.9" cy="44.4" r=".32" fill="none" stroke="#f0f" stroke-width=".17"/>
<circle cx="200.9" cy="67.5" r=".32" fill="#f0f"/>
<circle cx="200.9" cy="67.5" r=".32" fill="none" stroke="#f0f" stroke-width=".17"/>
<circle cx="200.9" cy="62.2" r=".32" fill="#f0f"/>
<circle cx="200.9" cy="62.2" r=".32" fill="none" stroke="#f0f" stroke-width=".17"/>
<g font-size="4.8">
<text x="32" y="107.5">XDP1</text>
<text x="160.1" y="107.5">XDP2</text>
</g>
<g font-size="3.7">
<text x="37.4" y="101.2">DEBUG Interface for Processor.</text>
<text x="163.6" y="99.4">DEBUG Interface for PCH.</text>
</g>
<g font-size="3.3">
<text x="256.6" y="187.9">Wistron Corporation</text>
<text x="247.7" y="198.5">XDP Connector</text>
</g>
<g font-size="2.8">
<text x="62.3" y="16.8">DY</text>
<text x="167.2" y="18.6">DY</text>
<text x="176.1" y="18.6">DY</text>
<text x="185" y="18.6">DY</text>
<text x="83.6" y="25.7">DY</text>
<text x="213.4" y="25.7">DY</text>
<text x="39.2" y="47.1">DY</text>
<text x="39.2" y="59.5">DY</text>
<text x="39.2" y="56">DY</text>
<text x="39.2" y="54.2">DY</text>
<text x="135.2" y="57.7">DY</text>
<text x="135.2" y="63.1">DY</text>
<text x="167.2" y="75.5">DY</text>
<text x="176.1" y="75.5">DY</text>
<text x="185" y="75.5">DY</text>
<text x="256.6" y="201.6">Dasher-1</text>
</g>
<g font-size="2.3">
<text x="76.5" y="89">MLX-52435-2671</text>
<text x="206.3" y="89">MLX-52435-2671</text>
<text x="58.7" y="112.1">ENABLE</text>
<text x="71.2" y="112.1">DISABLE</text>
<text x="186.7" y="112.1">ENABLE</text>
<text x="199.2" y="112.1">DISABLE</text>
<text x="33.8" y="117.4">TDO</text>
<text x="46.3" y="117.4">R45</text>
<text x="58.7" y="117.4">ASM</text>
<text x="72.9" y="117.4">DY</text>
<text x="161.8" y="117.4">TDO</text>
<text x="174.3" y="117.4">R46</text>
<text x="186.7" y="117.4">220</text>
<text x="199.2" y="117.4">DY</text>
<text x="33.8" y="121">TRST#</text>
<text x="33.8" y="124.5">DBRST#</text>
<text x="46.3" y="121">R59</text>
<text x="46.3" y="124.5">R44</text>
<text x="58.7" y="121">ASM</text>
<text x="58.7" y="124.5">ASM</text>
<text x="71.2" y="121">ASM</text>
<text x="71.2" y="124.5">ASM</text>
<text x="161.8" y="124.5">TMS</text>
<text x="174.3" y="121">R55</text>
<text x="174.3" y="124.5">R48</text>
<text x="186.7" y="121">100</text>
<text x="186.7" y="124.5">220</text>
<text x="199.2" y="121">DY</text>
<text x="199.2" y="124.5">DY</text>
<text x="33.8" y="128.1">RESET#</text>
<text x="33.8" y="131.7">CFG0</text>
<text x="46.3" y="128.1">R49</text>
<text x="46.3" y="131.7">R51</text>
<text x="58.7" y="128.1">ASM</text>
<text x="58.7" y="131.7">ASM</text>
<text x="72.9" y="128.1">DY</text>
<text x="72.9" y="131.7">DY</text>
<text x="161.8" y="131.7">TDI</text>
<text x="174.3" y="128.1">R57</text>
<text x="174.3" y="131.7">R47</text>
<text x="186.7" y="128.1">100</text>
<text x="186.7" y="131.7">220</text>
<text x="199.2" y="128.1">DY</text>
<text x="199.2" y="131.7">DY</text>
<text x="33.8" y="135.2">PWRGD</text>
<text x="46.3" y="135.2">R53</text>
<text x="58.7" y="135.2">ASM</text>
<text x="72.9" y="135.2">DY</text>
<text x="174.3" y="135.2">R56</text>
<text x="186.7" y="135.2">100</text>
<text x="199.2" y="135.2">DY</text>
<text x="33.8" y="138.8">BPWRG</text>
<text x="46.3" y="142.3">CN24</text>
<text x="46.3" y="138.8">R50</text>
<text x="58.7" y="138.8">ASM</text>
<text x="58.7" y="142.3">ASM</text>
<text x="72.9" y="138.8">DY</text>
<text x="72.9" y="142.3">DY</text>
<text x="161.8" y="138.8">TCK</text>
<text x="161.8" y="142.3">MPWRG</text>
<text x="174.3" y="138.8">R58</text>
<text x="174.3" y="142.3">R52</text>
<text x="186.7" y="142.3">ASM</text>
<text x="188.5" y="138.8">51</text>
<text x="199.2" y="142.3">DY</text>
<text x="199.2" y="138.8">51</text>
<text x="174.3" y="145.9">R54</text>
<text x="174.3" y="149.4">CN25</text>
<text x="186.7" y="145.9">ASM</text>
<text x="186.7" y="149.4">ASM</text>
<text x="199.2" y="145.9">DY</text>
<text x="199.2" y="149.4">DY</text>
<text x="69.4" y="151.2">SIT Logic</text>
<text x="199.2" y="158.3">SIT Logic</text>
<text x="286.8" y="202.9">SD</text>
</g>
<g font-size="1.6">
<text x="48.9" y="6.4">VCC3B</text>
<text x="61.5" y="6.4">VCC1R05B_VTT</text>
<text x="164.5" y="6.4">VCC3M</text>
<text x="200.1" y="6.4">VCC3M</text>
<text x="51.6" y="14.8" transform="rotate(-90 51.6 14.8)">1</text>
<text x="60.4" y="14.8" transform="rotate(-90 60.4 14.8)">1</text>
<text x="51.6" y="23.5" transform="rotate(-90 51.6 23.5)">2</text>
<text x="60.4" y="23.5" transform="rotate(-90 60.4 23.5)">2</text>
<text x="167.1" y="18.3" transform="rotate(-90 167.1 18.3)">1</text>
<text x="176" y="18.3" transform="rotate(-90 176 18.3)">1</text>
<text x="184.9" y="18.3" transform="rotate(-90 184.9 18.3)">1</text>
<text x="167.1" y="27" transform="rotate(-90 167.1 27)">2</text>
<text x="176" y="27" transform="rotate(-90 176 27)">2</text>
<text x="184.9" y="27" transform="rotate(-90 184.9 27)">2</text>
<text x="80.6" y="35.5">24</text>
<text x="80.6" y="33.7">25</text>
<text x="80.6" y="32">26</text>
<text x="90.2" y="30.2">28</text>
<text x="210.4" y="35.5">24</text>
<text x="210.4" y="33.7">25</text>
<text x="210.4" y="32">26</text>
<text x="220" y="30.2">28</text>
<text x="80.6" y="40.9">21</text>
<text x="80.6" y="39.1">22</text>
<text x="80.6" y="37.3">23</text>
<text x="210.4" y="40.9">21</text>
<text x="210.4" y="39.1">22</text>
<text x="210.4" y="37.3">23</text>
<text x="37" y="48">1</text>
<text x="45.7" y="48">2</text>
<text x="80.6" y="48">17</text>
<text x="80.6" y="46.2">18</text>
<text x="80.6" y="44.4">19</text>
<text x="80.6" y="42.6">20</text>
<text x="210.4" y="48">17</text>
<text x="210.4" y="46.2">18</text>
<text x="210.4" y="44.4">19</text>
<text x="210.4" y="42.6">20</text>
<text x="80.6" y="53.3">14</text>
<text x="80.6" y="51.5">15</text>
<text x="80.6" y="49.7">16</text>
<text x="210.4" y="53.3">14</text>
<text x="210.4" y="51.5">15</text>
<text x="210.4" y="49.7">16</text>
<text x="37" y="56.9">1</text>
<text x="37" y="55.1">1</text>
<text x="45.7" y="56.9">2</text>
<text x="45.7" y="55.1">2</text>
<text x="80.6" y="58.6">11</text>
<text x="80.6" y="56.9">12</text>
<text x="80.6" y="55.1">13</text>
<text x="133.1" y="58.6">1</text>
<text x="141.7" y="58.6">2</text>
<text x="210.4" y="58.6">11</text>
<text x="210.4" y="56.9">12</text>
<text x="210.4" y="55.1">13</text>
<text x="37" y="60.4">1</text>
<text x="45.7" y="60.4">2</text>
<text x="80.6" y="60.4">10</text>
<text x="81.5" y="65.7">7</text>
<text x="81.5" y="64">8</text>
<text x="81.5" y="62.2">9</text>
<text x="133.1" y="60.4">1</text>
<text x="141.7" y="60.4">2</text>
<text x="210.4" y="60.4">10</text>
<text x="211.3" y="65.7">7</text>
<text x="211.3" y="64">8</text>
<text x="211.3" y="62.2">9</text>
<text x="81.5" y="71.1">4</text>
<text x="81.5" y="69.3">5</text>
<text x="81.5" y="67.5">6</text>
<text x="211.3" y="71.1">4</text>
<text x="211.3" y="69.3">5</text>
<text x="211.3" y="67.5">6</text>
<text x="81.5" y="74.6">2</text>
<text x="81.5" y="72.9">3</text>
<text x="167.1" y="73.4" transform="rotate(-90 167.1 73.4)">1</text>
<text x="176" y="73.4" transform="rotate(-90 176 73.4)">1</text>
<text x="184.9" y="73.4" transform="rotate(-90 184.9 73.4)">1</text>
<text x="193.8" y="73.4" transform="rotate(-90 193.8 73.4)">1</text>
<text x="211.3" y="74.6">2</text>
<text x="211.3" y="72.9">3</text>
<text x="58.7" y="82.3" transform="rotate(-90 58.7 82.3)">1</text>
<text x="81.5" y="78.2">1</text>
<text x="90.2" y="80">27</text>
<text x="167.1" y="82.1" transform="rotate(-90 167.1 82.1)">2</text>
<text x="176" y="82.1" transform="rotate(-90 176 82.1)">2</text>
<text x="184.9" y="82.1" transform="rotate(-90 184.9 82.1)">2</text>
<text x="193.8" y="82.1" transform="rotate(-90 193.8 82.1)">2</text>
<text x="211.3" y="78.2">1</text>
<text x="220" y="80">27</text>
<text x="58.7" y="91" transform="rotate(-90 58.7 91)">2</text>
<text x="226.4" y="181.7">&lt;Core Design&gt;</text>
<text x="256.6" y="191.6">Taipei Hsien 221, Taiwan, R.O.C.</text>
<text x="256.6" y="189.7">21F, 88, Sec.1, Hsin Tai Wu Rd., Hsichih,</text>
<text x="226.4" y="195.1">Title</text>
<text x="226.4" y="200.4">Size</text>
<text x="228.2" y="202.2">A3</text>
<text x="233.5" y="200.4">Document Number</text>
<text x="285.1" y="200.4">Rev</text>
<text x="226.4" y="205.7">Date:</text>
<text x="231.7" y="205.7">Monday, January 10, 2011</text>
<text x="261.9" y="205.7">Sheet</text>
<text x="269.1" y="205.7">11</text>
<text x="276.2" y="205.7">of</text>
<text x="285.1" y="205.7">101</text>
</g>
<g font-size="1.6" fill="#000080">
<text x="49.5" y="23.5" transform="rotate(-90 49.5 23.5)">1KR2J-1-GP</text>
<text x="53.4" y="19.2">R44</text>
<text x="58.4" y="23.3" transform="rotate(-90 58.4 23.3)">51R2J-2-GP</text>
<text x="62.3" y="19.2">R45</text>
<text x="168.9" y="21">R46</text>
<text x="177.8" y="21">R47</text>
<text x="186.7" y="21">R48</text>
<text x="83.6" y="28.1">CN24</text>
<text x="165.1" y="26.8" transform="rotate(-90 165.1 26.8)">220R2J-L2-GP</text>
<text x="174" y="26.8" transform="rotate(-90 174 26.8)">220R2J-L2-GP</text>
<text x="182.9" y="26.8" transform="rotate(-90 182.9 26.8)">220R2J-L2-GP</text>
<text x="213.4" y="28.1">CN25</text>
<text x="32" y="47.7">R49</text>
<text x="48" y="47.7">1KR2J-1-GP -PLTRST_FAR_XDP</text>
<text x="32" y="56.6">R51</text>
<text x="32" y="54.8">R50</text>
<text x="48" y="56.6">1KR2J-1-GP CPU_CFG0_XDP</text>
<text x="48" y="54.8">0R2J-2-GP</text>
<text x="128.1" y="58.3">R52</text>
<text x="144.1" y="58.3">1KR2J-1-GP</text>
<text x="32" y="60.1">R53</text>
<text x="48" y="60.1">1KR2J-1-GP CPUPWRGD_XDP</text>
<text x="128.1" y="60.1">R54</text>
<text x="144.1" y="60.1">1KR2J-1-GP</text>
<text x="168.9" y="77.9">R55</text>
<text x="177.8" y="77.9">R56</text>
<text x="186.7" y="77.9">R57</text>
<text x="195.6" y="77.9">R58</text>
<text x="76.5" y="83.2">MLX-CON26-8-GP</text>
<text x="165.1" y="82.8" transform="rotate(-90 165.1 82.8)">100R2J-2-GP</text>
<text x="174" y="82.8" transform="rotate(-90 174 82.8)">100R2J-2-GP</text>
<text x="182.9" y="82.8" transform="rotate(-90 182.9 82.8)">100R2J-2-GP</text>
<text x="191.8" y="82" transform="rotate(-90 191.8 82)">51R2J-2-GP</text>
<text x="208.1" y="83.2">MLX-CON26-8-GP</text>
<text x="48" y="88.6">51R2J-2-GP</text>
<text x="53.4" y="86.8">R59</text>
</g>
<g font-size="1.6" fill="#f00">
<text x="14.3" y="32.4">4</text>
<text x="20.3" y="32.4">XDP_TCK</text>
<text x="120.9" y="32.4">23</text>
<text x="127" y="32.4">PCH_TCK</text>
<text x="14.3" y="41.3">4</text>
<text x="14.3" y="37.7">4</text>
<text x="14.3" y="39.5">4</text>
<text x="18.5" y="41.3">-XDP_TRST</text>
<text x="20.3" y="37.7">XDP_TMS</text>
<text x="20.3" y="39.5">XDP_TDI</text>
<text x="120.9" y="37.7">23</text>
<text x="120.9" y="39.5">23</text>
<text x="127" y="37.7">PCH_TMS</text>
<text x="127" y="39.5">PCH_TDI</text>
<text x="14.3" y="43.1">4</text>
<text x="14.3" y="46.6">4,25</text>
<text x="20.3" y="46.6">-XDP_DBR</text>
<text x="21" y="43.1">XDP_TDO</text>
<text x="120.9" y="43.1">23</text>
<text x="124.5" y="46.6">4,25</text>
<text x="126.1" y="43.1">PCH_TDO</text>
<text x="128.8" y="46.6">-XDP_DBR</text>
<text x="5.5" y="48.4">4,27,50,54,100</text>
<text x="12.1" y="51.9">24 -XDP_CLK_100M</text>
<text x="12.7" y="53.7">24 XDP_CLK_100M</text>
<text x="17.6" y="48.4">-PLTRST_FAR</text>
<text x="8" y="55.5">25,62,68,70,71,91</text>
<text x="14.3" y="57.3">10</text>
<text x="18.9" y="57.3">CPU_CFG0</text>
<text x="22.4" y="55.5">BPWRG</text>
<text x="57.3" y="54.8">BPWRG_XDP</text>
<text x="156.8" y="58.3">BPWRG_XDP_PCH</text>
<text x="12.8" y="60.8">4,28</text>
<text x="17.1" y="60.8">CPUPWRGD</text>
<text x="102.1" y="60.8">25,61,64,68,74,91</text>
<text x="116.5" y="60.8">MPWRG</text>
<text x="187.1" y="60.1">-PLTRST_XDP_PCH</text>
<text x="26.7" y="75.1">4</text>
<text x="29.5" y="75.1">-XDP_PRDY</text>
<text x="26.7" y="79">4</text>
<text x="30.8" y="79">-XDP_PREQ</text>
</g>
<g font-size="1.3">
<text x="30.8" y="1.3">5</text>
<text x="88.9" y="1.3">4</text>
<text x="146.9" y="1.3">3</text>
<text x="205" y="1.3">2</text>
<text x="263.1" y="1.3">1</text>
<text x=".5" y="28.4">D</text>
<text x="292.6" y="28.4">D</text>
<text x=".5" y="79.5">C</text>
<text x="292.6" y="79.5">C</text>
<text x=".5" y="130.6">B</text>
<text x="292.6" y="130.6">B</text>
<text x=".5" y="181.7">A</text>
<text x="292.6" y="181.7">A</text>
<text x="30.8" y="207.4">5</text>
<text x="88.9" y="207.4">4</text>
<text x="146.9" y="207.4">3</text>
<text x="205" y="207.4">2</text>
<text x="263.1" y="207.4">1</text>
</g>
</svg>
